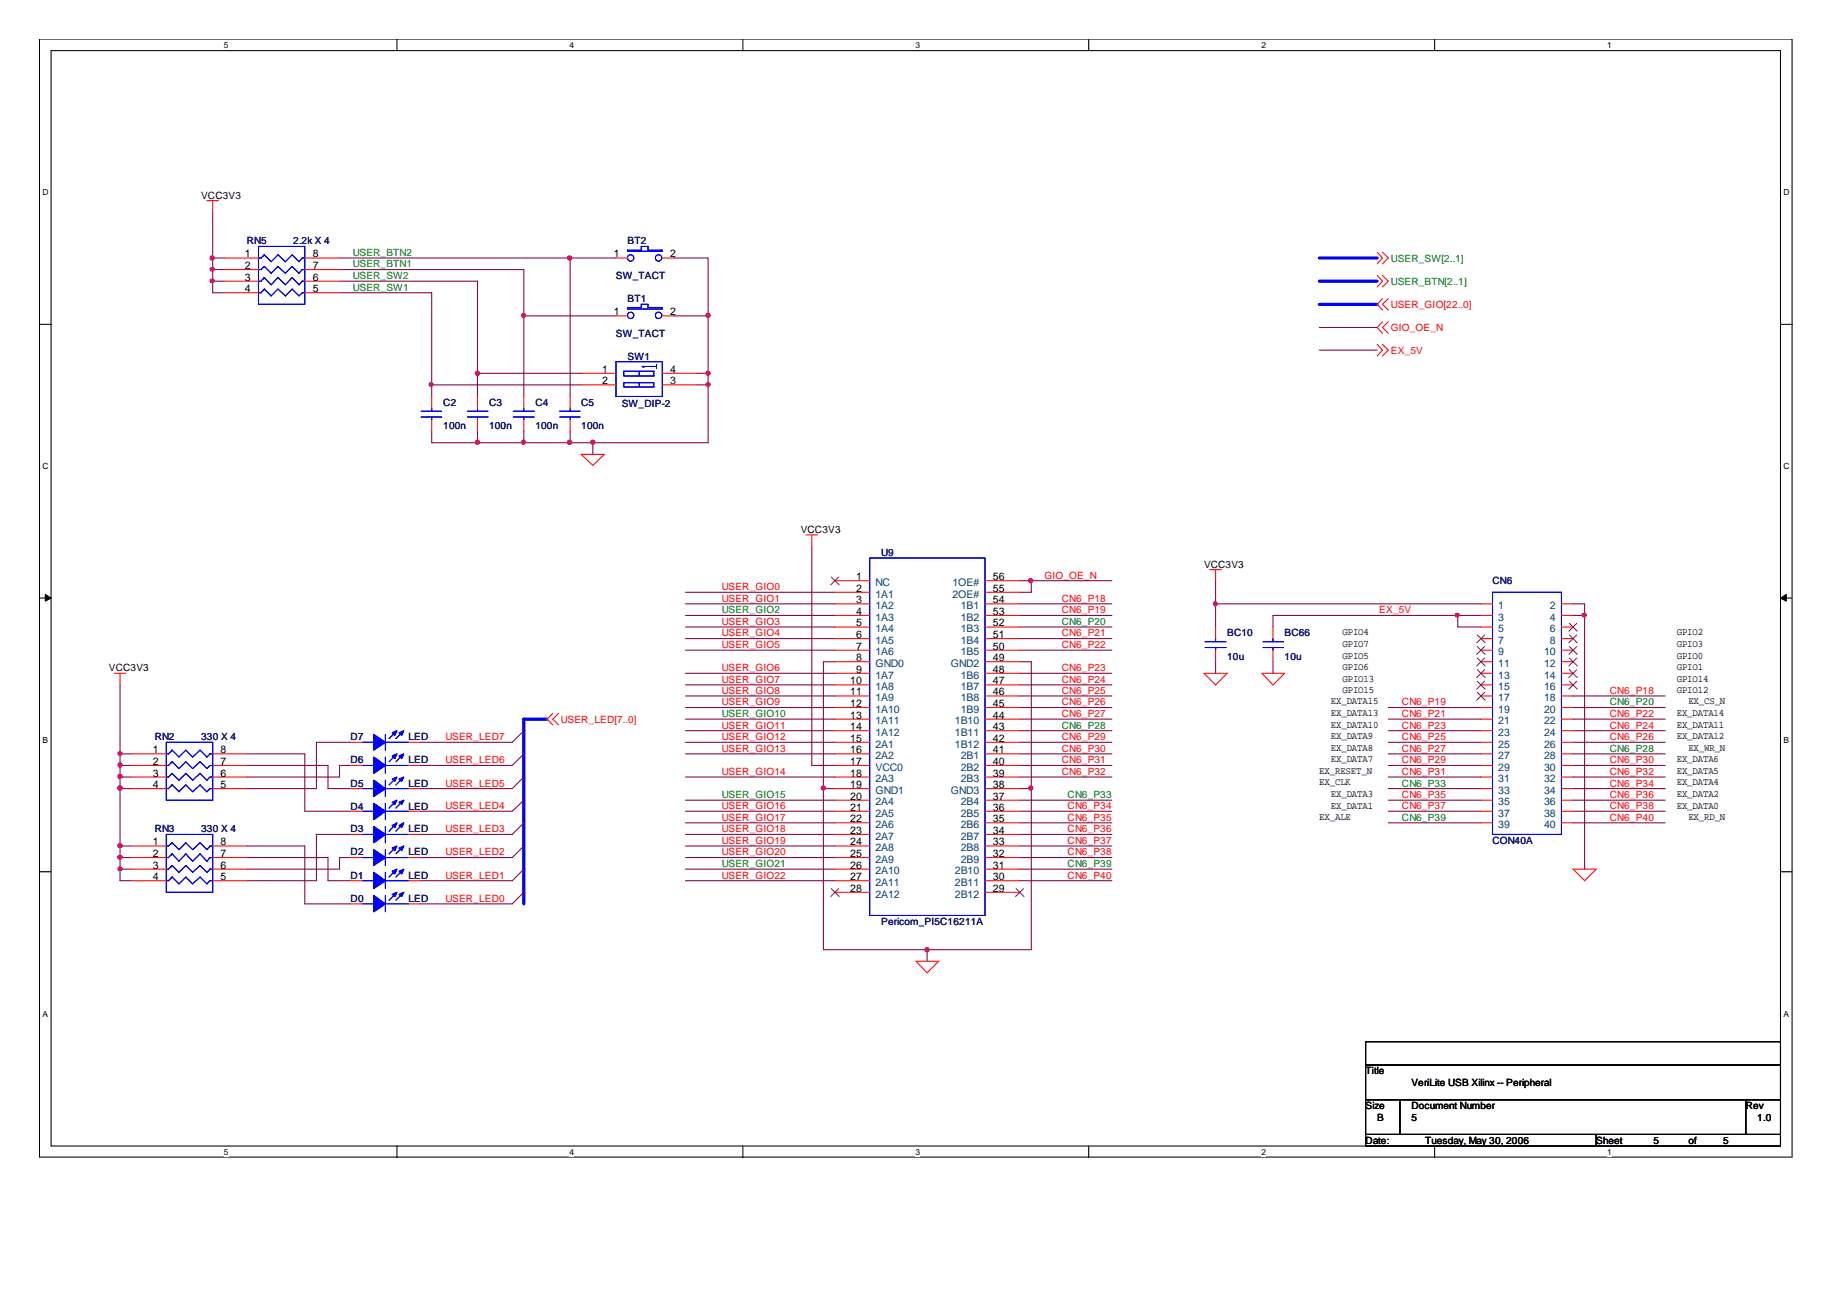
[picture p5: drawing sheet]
<svg xmlns="http://www.w3.org/2000/svg" width="297mm" height="210mm" viewBox="0 0 297 210" stroke-linecap="round" stroke-linejoin="round" font-family="sans-serif">
<path d="M6.3 6.3h281.9v179.8h-281.9zM8.2 8.1h278.1v176.2h-278.1z" fill="none" stroke="#000" stroke-width=".17"/>
<g fill="#fff">
<path d="M36 6.4h.7v1.6h-.7z"/>
<path d="M36 184.5h.7v1.5h-.7z"/>
</g>
<path d="M63.8 6.3v1.8M63.8 184.3v1.9" fill="none" stroke="#000" stroke-width=".17"/>
<g fill="#fff">
<path d="M91.6 6.4h.8v1.6h-.8z"/>
<path d="M91.6 184.5h.8v1.5h-.8z"/>
</g>
<path d="M119.5 6.3v1.8M119.5 184.3v1.9" fill="none" stroke="#000" stroke-width=".17"/>
<g fill="#fff">
<path d="M147.2 6.4h.8v1.6h-.8z"/>
<path d="M147.2 184.5h.8v1.5h-.8z"/>
</g>
<path d="M175.1 6.3v1.8M175.1 184.3v1.9" fill="none" stroke="#000" stroke-width=".17"/>
<g fill="#fff">
<path d="M202.9 6.4h.7v1.6h-.7z"/>
<path d="M202.9 184.5h.7v1.5h-.7z"/>
</g>
<path d="M230.7 6.3v1.8M230.7 184.3v1.9" fill="none" stroke="#000" stroke-width=".17"/>
<g fill="#fff">
<path d="M258.5 6.4h.7v1.6h-.7z"/>
<path d="M258.5 184.5h.7v1.5h-.7z"/>
<path d="M6.9 30.2h1v1.5h-1z"/>
<path d="M286.9 30.2h1v1.5h-1z"/>
<path d="M6.9 74.2h1v1.5h-1z"/>
<path d="M286.9 74.2h1v1.5h-1z"/>
</g>
<path d="M6.3 52.2h1.9M286.3 52.2h1.9" fill="none" stroke="#000" stroke-width=".17"/>
<g fill="#fff">
<path d="M6.9 118.2h.9v1.5h-.9z"/>
<path d="M286.9 118.2h.9v1.5h-.9z"/>
</g>
<path d="M6.3 96.2h1.9M286.3 96.2h1.9" fill="none" stroke="#000" stroke-width=".17"/>
<g fill="#000" stroke="#000" stroke-width=".16">
<path d="M7.3 95.6l.9 .6-.9 .5z" fill-rule="evenodd"/>
<path d="M286.3 96.2l1-.6v1.1z" fill-rule="evenodd"/>
</g>
<g fill="#fff">
<path d="M6.9 162.2h.9v1.6h-.9z"/>
<path d="M286.9 162.2h.9v1.6h-.9z"/>
</g>
<path d="M6.3 140.2h1.9M286.3 140.2h1.9M219.6 167.6h66.7v3.7h-66.7zM219.6 171.3h66.7v5.6h-66.7zM219.6 176.9h5.5v5.6h-5.5zM225.1 176.9h55.7v5.6h-55.7zM280.8 176.9h5.5v5.6h-5.5zM219.6 182.5h37.1v1.8h-37.1zM256.7 182.5h29.6v1.8h-29.6z" fill="none" stroke="#000" stroke-width=".17"/>
<g fill="none" stroke="#800040" stroke-width=".17">
<path d="M34.2 34.1v13h1.9M34.2 41.5h1.9M34.2 43.4h1.9M34.2 45.2h1.9M54.6 41.5h44.5M54.6 43.4h29.6v20.4M54.6 45.2h22.2v18.6M54.6 47.1h14.8v16.7M84.2 50.8h14.9M91.7 41.5v22.3M108.4 41.5h5.5v29.7h-44.5v-1.8M108.4 50.8h5.5"/>
<path d="M212.2 52.7h9.3M212.2 56.3h9.3M69.4 61.9h24.1M76.8 69.4v1.8M76.8 60h16.7M84.2 69.4v1.8M91.7 69.4v1.8M95.3 71.2v1.9M112 60h1.9M112 61.9h1.9M110.2 99h24.1M110.2 95.3h24.1"/>
<path d="M110.2 97.1h24.1M130.6 87.9v35.2h3.7M164 99h14.8M164 97.1h14.8M164 93.4h14.8M165.9 93.4v1.9h-1.9M195.5 97.1h42.7M195.5 93.4v7.5M234.4 99v1.9h3.8M238.2 99h-33.5v1.9M253 99h1.8M253 97.1h1.8v42.7"/>
<path d="M19.3 110.2v31.5h1.9M56.4 119.4h-5.5v7.4h-11.2M84.2 117.5l-1.8 1.9h-14.8M110.2 119.4h24.1M110.2 100.9h24.1M110.2 102.7h24.1M110.2 104.6h24.1M110.2 108.3h24.1M110.2 110.2h24.1M110.2 111.9h24.1M110.2 115.7h24.1M110.2 113.8h24.1"/>
<path d="M110.2 117.5h24.1M134.3 106.4h-1.9v46.4h33.5v-46.4h-1.9M164 119.4h14.8M164 100.9h14.8M164 102.7h14.8M164 104.6h14.8M164 108.3h14.8M164 110.2h14.8M164 111.9h14.8M164 115.7h14.8M164 113.8h14.8M164 117.5h14.8"/>
<path d="M195.5 106.4v1.9M204.7 106.4v1.9M223.3 119.4h14.9M223.3 115.7h14.9M223.3 113.8h14.9M223.3 117.5h14.9M253 119.4h14.8M253 111.9h14.8M253 115.7h14.8M253 113.8h14.8M253 117.5h14.8M19.3 123.1h1.9"/>
<path d="M19.3 126.8h1.9M19.3 137.9h1.9M19.3 121.3h1.9M19.3 125h1.9M19.3 136.1h1.9M19.3 139.8h1.9M39.7 123.1h13v3.7h3.7M39.7 121.3h9.3v9.2h7.4M39.7 137.9h13v3.8h3.7M39.7 136.1h9.3v9.3h7.4M56.4 123.1h-1.8v1.9h-14.9M56.4 137.9h-1.8v1.9h-14.9"/>
<path d="M56.4 134.2h-5.5v7.5h-11.2M84.2 121.3l-1.8 1.8h-14.8M84.2 128.7l-1.8 1.8h-14.8M84.2 125l-1.8 1.8h-14.8M84.2 136.1l-1.8 1.8h-14.8M84.2 132.3l-1.8 1.9h-14.8M84.2 139.8l-1.8 1.9h-14.8M110.2 130.5h24.1M110.2 137.9h24.1M110.2 134.2h24.1M110.2 121.3h24.1M110.2 125h24.1"/>
<path d="M110.2 136.1h24.1M110.2 139.8h24.1M110.2 128.7h24.1M110.2 132.3h24.1M132.4 126.8h1.9M164 123.1h14.8M164 130.5h14.8M164 126.8h1.9M164 137.9h14.8M164 134.2h14.8M164 121.3h14.8M164 125h14.8"/>
<path d="M164 136.1h14.8M164 139.8h14.8M164 128.7h14.8M164 132.3h14.8M223.3 123.1h14.9M223.3 130.5h14.9M223.3 126.8h14.9M223.3 121.3h14.9M223.3 125h14.9M223.3 128.7h14.9M223.3 132.3h14.9M253 123.1h14.8"/>
<path d="M253 130.5h14.8M253 126.8h14.8M253 121.3h14.8M253 125h14.8M253 128.7h14.8M253 132.3h14.8M84.2 143.5l-1.8 1.9h-14.8M110.2 141.7h24.1M149.1 152.8v1.8M164 141.7h14.8"/>
</g>
<path d="M212.2 49h9.3M212.2 41.5h9.3M212.2 45.2h9.3M88 115.7h-3.8v29.7" fill="none" stroke="#00f" stroke-width=".51"/>
<g fill="#f0f" stroke="#f0f" stroke-width=".17">
<circle cx="19.3" cy="126.8" r=".35"/>
<circle cx="19.3" cy="136" r=".33"/>
<circle cx="19.3" cy="139.7" r=".33"/>
<circle cx="34.1" cy="41.5" r=".35"/>
<circle cx="34.1" cy="43.3" r=".33"/>
<circle cx="34.1" cy="45.2" r=".33"/>
<circle cx="76.8" cy="71.1" r=".35"/>
<circle cx="69.4" cy="61.9" r=".33"/>
<circle cx="84.2" cy="50.7" r=".33"/>
<circle cx="91.6" cy="41.5" r=".35"/>
<circle cx="113.9" cy="61.9" r=".33"/>
<circle cx="113.9" cy="60" r=".35"/>
<circle cx="84.2" cy="71.1" r=".33"/>
<circle cx="91.6" cy="71.1" r=".35"/>
<circle cx="95.3" cy="71.1" r=".35"/>
<circle cx="113.9" cy="50.7" r=".35"/>
<circle cx="76.8" cy="60" r=".35"/>
<circle cx="132.4" cy="126.8" r=".35"/>
<circle cx="149.1" cy="152.7" r=".35"/>
<circle cx="165.8" cy="126.8" r=".35"/>
<circle cx="165.8" cy="93.4" r=".35"/>
<circle cx="19.3" cy="121.2" r=".33"/>
<circle cx="19.3" cy="124.9" r=".35"/>
<circle cx="19.3" cy="137.9" r=".33"/>
<circle cx="19.3" cy="123" r=".35"/>
<circle cx="234.4" cy="98.9" r=".33"/>
<circle cx="195.4" cy="97.1" r=".33"/>
<circle cx="254.8" cy="98.9" r=".33"/>
</g>
<g fill="none" stroke="#f00" stroke-width=".17">
<path d="M33.3 32.3h1.8M34.2 32.3v1.8M36.1 41.5h5.5M36.1 43.4h5.5M36.1 45.2h5.5M36.1 47.1h5.5M49 41.5h5.6M49 43.4h5.6M49 45.2h5.6M49 47.1h5.6M99.1 41.5h1.8M99.1 50.8h1.8"/>
<path d="M106.5 41.5h1.9M106.5 50.8h1.9M221.5 40.6l.8 .9-.8 .9M221.5 44.3l.8 .9-.8 1M221.5 55.4l.8 .9-.8 .9M222.3 40.6l1 .9-1 .9M222.3 48l-.8 1 .8 .9M222.3 44.3l1 .9-1 1M222.3 51.7l-.8 1 .8 .9M222.3 55.4l1 .9-1 .9M223.3 48l-1 1 1 .9M223.3 51.7l-1 1 1 .9"/>
<path d="M69.4 63.8v1.8M69.4 67.5v1.9M76.8 63.8v1.8M76.8 67.5v1.9M84.2 63.8v1.8M84.2 67.5v1.9M91.7 63.8v1.8M91.7 67.5v1.9M93.5 73.1h3.7l-1.9 1.8zM93.5 60h5.6M93.5 61.9h5.6M106.5 60h5.5"/>
<path d="M106.5 61.9h5.5M129.6 86h1.9M130.6 86v1.9M134.3 97.1h5.6M134.3 99h5.6M134.3 93.4h5.6M134.3 95.3h5.6M158.4 97.1h5.6M158.4 99h5.6M158.4 93.4h5.6M158.4 95.3h5.6M194.6 91.6h1.8"/>
<path d="M195.5 91.6v1.8M238.2 97.1h1.8M238.2 99h1.8M251.1 97.1h1.9M251.1 99h1.9M18.4 108.3h1.8M19.3 108.3v1.9M56.4 119.4h1.9M65.7 119.4h1.9M88.9 114.7l-.9 1 .9 .9M89.8 114.7l-.9 1 .9 .9M134.3 108.3h5.6"/>
<path d="M134.3 119.4h5.6M134.3 100.9h5.6M134.3 102.7h5.6M134.3 104.6h5.6M134.3 106.4h5.6M134.3 110.2h5.6M134.3 111.9h5.6M134.3 113.8h5.6M134.3 115.7h5.6M134.3 117.5h5.6M158.4 108.3h5.6M158.4 119.4h5.6"/>
<path d="M158.4 100.9h5.6M158.4 102.7h5.6M158.4 104.6h5.6M158.4 106.4h5.6M158.4 110.2h5.6M158.4 111.9h5.6M158.4 113.8h5.6M158.4 115.7h5.6M158.4 117.5h5.6M193.6 108.3h3.8l-1.9 1.9zM195.5 100.9v1.8M195.5 104.6v1.8"/>
<path d="M202.9 108.3h3.7l-1.9 1.9zM204.7 100.9v1.8M204.7 104.6v1.8M238.2 108.3h1.8M238.2 119.4h1.8M238.2 100.9h1.8M238.2 102.7h1.8M238.2 104.6h1.8M238.2 106.4h1.8M238.2 110.2h1.8M238.2 111.9h1.8M238.2 113.8h1.8"/>
<path d="M238.2 115.7h1.8M238.2 117.5h1.8M251.1 108.3h1.9M251.1 119.4h1.9M251.1 100.9h1.9M251.1 102.7h1.9M251.1 104.6h1.9M251.1 106.4h1.9M251.1 110.2h1.9M251.1 111.9h1.9M251.1 113.8h1.9M251.1 115.7h1.9"/>
<path d="M251.1 117.5h1.9M21.2 139.8h5.6M21.2 136.1h5.6M21.2 137.9h5.6M21.2 121.3h5.6M21.2 123.1h5.6M21.2 125h5.6M21.2 126.8h5.6M34.2 139.8h5.5M34.2 136.1h5.5M34.2 137.9h5.5M34.2 121.3h5.5"/>
<path d="M34.2 123.1h5.5M34.2 125h5.5M34.2 126.8h5.5M56.4 137.9h1.9M56.4 130.5h1.9M56.4 123.1h1.9M56.4 126.8h1.9M56.4 134.2h1.9M65.7 137.9h1.9M65.7 130.5h1.9M65.7 123.1h1.9M65.7 126.8h1.9"/>
<path d="M65.7 134.2h1.9M134.3 139.8h5.6M134.3 136.1h5.6M134.3 137.9h5.6M134.3 130.5h5.6M134.3 121.3h5.6M134.3 123.1h5.6M134.3 125h5.6M134.3 126.8h5.6M134.3 134.2h5.6M134.3 128.7h5.6M134.3 132.3h5.6"/>
<path d="M158.4 139.8h5.6M158.4 136.1h5.6M158.4 137.9h5.6M158.4 130.5h5.6M158.4 121.3h5.6M158.4 123.1h5.6M158.4 125h5.6M158.4 126.8h5.6M158.4 134.2h5.6M158.4 128.7h5.6M158.4 132.3h5.6M238.2 130.5h1.8"/>
<path d="M238.2 121.3h1.8M238.2 123.1h1.8M238.2 125h1.8M238.2 126.8h1.8M238.2 128.7h1.8M238.2 132.3h1.8M251.1 130.5h1.9M251.1 121.3h1.9M251.1 123.1h1.9M251.1 125h1.9M251.1 126.8h1.9M251.1 128.7h1.9"/>
<path d="M251.1 132.3h1.9M253 139.8h3.7l-1.9 1.9zM21.2 141.7h5.6M34.2 141.7h5.5M56.4 145.4h1.9M56.4 141.7h1.9M65.7 145.4h1.9M65.7 141.7h1.9M134.3 141.7h5.6M134.3 143.5h5.6M147.3 154.6h3.7l-1.9 1.9zM158.4 141.7h5.6"/>
<path d="M158.4 143.5h5.6"/>
</g>
<g fill="none" stroke="#00f" stroke-width=".17">
<path d="M41.6 39.6h7.4v9.4h-7.4zM41.6 41.5h.4l.5-.5 1.1 1.1 1.1-1.1 1.2 1.1 1.1-1.1 1.1 1.1 .5-.6h.4M41.6 43.4h.4l.5-.5 1.1 1.1 1.1-1.1 1.2 1.1 1.1-1.1 1.1 1.1 .5-.6h.4M42.5 44.6l-.2 .3M42.5 46.5l-.2 .3M42.5 44.6l-.5 .6h-.4M42.5 44.6l1.1 1.2 1.1-1.2 1.2 1.2 1.1-1.2 1.1 1.2 .5-.6h.4M42.5 46.5l-.5 .6h-.4M42.5 46.5l1.1 1.1 1.1-1.1 1.2 1.1 1.1-1.1 1.1 1.1 .5-.5h.4M99.1 58.2h7.4v5.6h-7.4zM100.3 59.7h4.9v.8h-4.9zM100.9 40.2h2.2v-.6h1.1v.6h2.3v.2h-5.6z"/>
<path d="M100.9 49.5h2.2v-.5h1.1v.5h2.3v.2h-5.6zM102.8 59.7v.8M105.6 58.9h-2.3l.2 .2M105.6 58.6v.7M67.7 66.1h3.3M67.7 67.1h3.3M69.4 65.6v.5M69.4 67.1v.4M75.2 66.1h3.3M75.2 67.1h3.3M76.8 65.6v.5M76.8 67.1v.4"/>
<path d="M82.5 66.1h3.4M82.5 67.1h3.4M84.2 65.6v.5M84.2 67.1v.4M90 66.1h3.3M90 67.1h3.3M91.7 65.6v.5M91.7 67.1v.4M100.3 61.6h4.9v.6h-4.9zM102.8 61.6v.6M139.9 89.8h18.5v57.4h-18.5zM240 95.3h11.1v38.9h-11.1z"/>
<path d="M26.8 119.4h7.4v9.3h-7.4zM58.3 119.4h1.8M62 118.1v2.6M62 119.4h3.7M63.7 117.7l-1.1 1.1M64.8 117.7l-1.1 1.1M193.8 103.2h3.4M193.8 104.2h3.4M195.5 102.7v.5M195.5 104.2v.4M203.1 103.2h3.3M203.1 104.2h3.3"/>
<path d="M204.7 102.7v.5M204.7 104.2v.4M26.8 134.2h7.4v9.3h-7.4zM26.8 123.1h.3l.6-.6 1.1 1.1 1.1-1.1 1.1 1.1 1.2-1.1 1.1 1.1 .5-.5h.4M26.8 125h.3l.6-.6 1.1 1.1 1.1-1.1 1.1 1.1 1.2-1.1 1.1 1.1 .5-.5h.4M26.8 126.8h.3l.6-.5 1.1 1.1 1.1-1.1 1.1 1.1 1.2-1.1 1.1 1.1 .5-.6h.4M27.7 135.6l-.2 .1M27.7 137.3l-.2 .3M27.7 139.2l-.2 .3M27.7 135.6l-.6 .5h-.3M27.7 135.6l1.1 1.1 1.1-1.1 1.1 1.1 1.2-1.1 1.1 1.1 .5-.6h.4M27.7 137.3l-.6 .6h-.3"/>
<path d="M27.7 137.3l1.1 1.2 1.1-1.2 1.1 1.2 1.2-1.2 1.1 1.2 .5-.6h.4M27.7 139.2l-.6 .6h-.3M27.7 139.2l1.1 1.1 1.1-1.1 1.1 1.1 1.2-1.1 1.1 1.1 .5-.5h.4M27.7 120.7l-.2 .2M27.7 120.7l-.6 .6h-.3M27.7 120.7l1.1 1.1 1.1-1.1 1.1 1.1 1.2-1.1 1.1 1.1 .5-.5h.4M58.3 137.9h1.8M58.3 130.5h1.8M58.3 123.1h1.8M58.3 126.8h1.8M58.3 134.2h1.8M62 121.8v2.6"/>
<path d="M62 125.5v2.6M62 129.2v2.6M62 132.9v2.7M62 136.7v2.5M62 137.9h3.7M62 130.5h3.7M62 123.1h3.7M62 126.8h3.7M62 134.2h3.7M63.7 128.9l-1.1 1.1M63.7 132.5l-1.1 1.2M63.7 121.4l-1.1 1.1"/>
<path d="M63.7 136.2l-1.1 1.1M63.7 140l-1.1 1.1M63.7 125.2l-1.1 1.1M64.8 128.9l-1.1 1.1M64.8 132.5l-1.1 1.2M64.8 121.4l-1.1 1.1M64.8 136.2l-1.1 1.1M64.8 140l-1.1 1.1M64.8 125.2l-1.1 1.1M26.8 141.7h.3l.6-.6 1.1 1.1 1.1-1.1 1.1 1.1 1.2-1.1 1.1 1.1 .5-.5h.4M58.3 145.4h1.8M58.3 141.7h1.8"/>
<path d="M62 140.3v2.6M62 144v2.7M62 145.4h3.7M62 141.7h3.7M63.7 143.7l-1.1 1.1M64.8 143.7l-1.1 1.1"/>
<circle cx="101.4" cy="50.7" r=".52"/>
<circle cx="101.4" cy="41.5" r=".52"/>
<circle cx="105.9" cy="50.7" r=".52"/>
<circle cx="105.9" cy="41.5" r=".52"/>
</g>
<g fill="#00f" stroke="#00f" stroke-width=".17">
<path d="M60.1 144l1.9 1.4-1.9 1.3z" fill-rule="evenodd"/>
<path d="M64.2 143.9l.7-.4-.3 .7z" fill-rule="evenodd"/>
<path d="M63.1 143.9l.7-.4-.3 .7z" fill-rule="evenodd"/>
<path d="M60.1 144l1.9 1.4-1.9 1.3z" fill-rule="evenodd"/>
<path d="M64.2 143.9l.7-.4-.3 .7z" fill-rule="evenodd"/>
<path d="M63.1 143.9l.7-.4-.3 .7z" fill-rule="evenodd"/>
<path d="M60.1 129.2l1.9 1.3-1.9 1.3z" fill-rule="evenodd"/>
<path d="M64.2 129l.7-.3-.3 .7z" fill-rule="evenodd"/>
<path d="M63.1 129l.7-.3-.3 .7z" fill-rule="evenodd"/>
<path d="M60.1 129.2l1.9 1.3-1.9 1.3z" fill-rule="evenodd"/>
<path d="M64.2 129l.7-.3-.3 .7z" fill-rule="evenodd"/>
<path d="M63.1 129l.7-.3-.3 .7z" fill-rule="evenodd"/>
<path d="M60.1 118.1l1.9 1.3-1.9 1.3z" fill-rule="evenodd"/>
<path d="M64.2 117.9l.7-.4-.3 .8z" fill-rule="evenodd"/>
<path d="M63.1 117.9l.7-.4-.3 .8z" fill-rule="evenodd"/>
<path d="M60.1 118.1l1.9 1.3-1.9 1.3z" fill-rule="evenodd"/>
<path d="M64.2 117.9l.7-.4-.3 .8z" fill-rule="evenodd"/>
<path d="M63.1 117.9l.7-.4-.3 .8z" fill-rule="evenodd"/>
<path d="M60.1 132.9l1.9 1.3-1.9 1.4z" fill-rule="evenodd"/>
<path d="M64.2 132.8l.7-.5-.3 .8z" fill-rule="evenodd"/>
<path d="M63.1 132.8l.7-.5-.3 .8z" fill-rule="evenodd"/>
<path d="M60.1 132.9l1.9 1.3-1.9 1.4z" fill-rule="evenodd"/>
<path d="M64.2 132.8l.7-.5-.3 .8z" fill-rule="evenodd"/>
<path d="M63.1 132.8l.7-.5-.3 .8z" fill-rule="evenodd"/>
<path d="M60.1 121.8l1.9 1.3-1.9 1.3z" fill-rule="evenodd"/>
<path d="M64.2 121.6l.7-.3-.3 .7z" fill-rule="evenodd"/>
<path d="M63.1 121.6l.7-.3-.3 .7z" fill-rule="evenodd"/>
<path d="M60.1 121.8l1.9 1.3-1.9 1.3z" fill-rule="evenodd"/>
<path d="M64.2 121.6l.7-.3-.3 .7z" fill-rule="evenodd"/>
<path d="M63.1 121.6l.7-.3-.3 .7z" fill-rule="evenodd"/>
<path d="M60.1 136.7l1.9 1.2-1.9 1.3z" fill-rule="evenodd"/>
<path d="M64.2 136.4l.7-.3-.3 .7z" fill-rule="evenodd"/>
<path d="M63.1 136.4l.7-.3-.3 .7z" fill-rule="evenodd"/>
<path d="M60.1 136.7l1.9 1.2-1.9 1.3z" fill-rule="evenodd"/>
<path d="M64.2 136.4l.7-.3-.3 .7z" fill-rule="evenodd"/>
<path d="M63.1 136.4l.7-.3-.3 .7z" fill-rule="evenodd"/>
<path d="M60.1 140.3l1.9 1.4-1.9 1.2z" fill-rule="evenodd"/>
<path d="M64.2 140.1l.7-.3-.3 .8z" fill-rule="evenodd"/>
<path d="M63.1 140.1l.7-.3-.3 .8z" fill-rule="evenodd"/>
<path d="M60.1 140.3l1.9 1.4-1.9 1.2z" fill-rule="evenodd"/>
<path d="M64.2 140.1l.7-.3-.3 .8z" fill-rule="evenodd"/>
<path d="M63.1 140.1l.7-.3-.3 .8z" fill-rule="evenodd"/>
<path d="M60.1 125.5l1.9 1.3-1.9 1.3z" fill-rule="evenodd"/>
<path d="M64.2 125.3l.7-.3-.3 .7z" fill-rule="evenodd"/>
<path d="M63.1 125.3l.7-.3-.3 .7z" fill-rule="evenodd"/>
<path d="M60.1 125.5l1.9 1.3-1.9 1.3z" fill-rule="evenodd"/>
<path d="M64.2 125.3l.7-.3-.3 .7z" fill-rule="evenodd"/>
<path d="M63.1 125.3l.7-.3-.3 .7z" fill-rule="evenodd"/>
</g>
<g fill="none" stroke="#804000" stroke-width=".16">
<path d="M133.7 92.8l1.3 1.3M134.9 92.8l-1.3 1.3M237.6 102.1l1.2 1.3M237.6 104l1.2 1.3M237.6 105.8l1.2 1.3M237.6 107.7l1.2 1.3M237.6 109.6l1.2 1.2M237.6 111.4l1.2 1.2M238.8 102.1l-1.3 1.3M238.8 104l-1.3 1.3M238.8 105.8l-1.3 1.3M238.8 107.7l-1.3 1.3"/>
<path d="M238.8 109.6l-1.3 1.2M238.8 111.4l-1.3 1.2M252.4 100.3l1.3 1.2M252.4 102.1l1.3 1.3M252.4 104l1.3 1.3M252.4 105.8l1.3 1.3M252.4 107.7l1.3 1.3M252.4 109.6l1.3 1.2M253.6 100.3l-1.3 1.2M253.6 102.1l-1.3 1.3M253.6 104l-1.3 1.3M253.6 105.8l-1.3 1.3"/>
<path d="M253.6 107.7l-1.3 1.3M253.6 109.6l-1.3 1.2M133.7 142.9l1.3 1.3M134.9 142.9l-1.3 1.3M163.4 142.9l1.3 1.3M164.6 142.9l-1.3 1.3"/>
</g>
<g font-size="1.7">
<text x="39.4" y="41.4">1</text>
<text x="50.3" y="41.4">8</text>
<text x="98.7" y="41.4">1</text>
<text x="107.8" y="41.4">2</text>
<text x="39.4" y="43.3">2</text>
<text x="39.4" y="45.1">3</text>
<text x="39.4" y="47">4</text>
<text x="50.3" y="43.3">7</text>
<text x="50.3" y="45.1">6</text>
<text x="50.3" y="47">5</text>
<text x="98.7" y="50.7">1</text>
<text x="107.8" y="50.7">2</text>
<text x="96.9" y="60">1</text>
<text x="107.8" y="60">4</text>
<text x="96.9" y="61.8">2</text>
<text x="107.8" y="61.8">3</text>
<text x="137.7" y="93.3">1</text>
<text x="137.7" y="95.2">2</text>
<text x="159.7" y="93.3">56</text>
<text x="159.7" y="95.2">55</text>
<text x="137.7" y="97">3</text>
<text x="137.7" y="98.9">4</text>
<text x="137.7" y="100.8">5</text>
<text x="159.7" y="97">54</text>
<text x="159.7" y="98.9">53</text>
<text x="159.7" y="100.8">52</text>
<text x="137.7" y="102.6">6</text>
<text x="137.7" y="104.5">7</text>
<text x="137.7" y="106.4">8</text>
<text x="159.7" y="106.4">49</text>
<text x="159.7" y="102.6">51</text>
<text x="159.7" y="104.5">50</text>
<text x="136.7" y="110.1">10</text>
<text x="136.7" y="111.9">11</text>
<text x="136.7" y="113.7">12</text>
<text x="137.7" y="108.2">9</text>
<text x="159.7" y="108.2">48</text>
<text x="159.7" y="110.1">47</text>
<text x="159.7" y="111.9">46</text>
<text x="159.7" y="113.7">45</text>
<text x="136.7" y="115.6">13</text>
<text x="136.7" y="117.4">14</text>
<text x="136.7" y="119.3">15</text>
<text x="159.7" y="115.6">44</text>
<text x="159.7" y="117.4">43</text>
<text x="159.7" y="119.3">42</text>
<text x="24.6" y="121.2">1</text>
<text x="24.6" y="123">2</text>
<text x="24.6" y="124.9">3</text>
<text x="35.5" y="121.2">8</text>
<text x="35.5" y="123">7</text>
<text x="35.5" y="124.9">6</text>
<text x="136.7" y="121.2">16</text>
<text x="136.7" y="123">17</text>
<text x="136.7" y="124.9">18</text>
<text x="159.7" y="121.2">41</text>
<text x="159.7" y="123">40</text>
<text x="159.7" y="124.9">39</text>
<text x="24.6" y="126.8">4</text>
<text x="35.5" y="126.8">5</text>
<text x="136.7" y="126.8">19</text>
<text x="136.7" y="128.6">20</text>
<text x="136.7" y="130.4">21</text>
<text x="159.7" y="126.8">38</text>
<text x="159.7" y="128.6">37</text>
<text x="159.7" y="130.4">36</text>
<text x="24.6" y="136">1</text>
<text x="24.6" y="137.9">2</text>
<text x="35.5" y="136">8</text>
<text x="35.5" y="137.9">7</text>
<text x="136.7" y="132.3">22</text>
<text x="136.7" y="134.1">23</text>
<text x="136.7" y="136">24</text>
<text x="136.7" y="137.9">25</text>
<text x="159.7" y="132.3">35</text>
<text x="159.7" y="134.1">34</text>
<text x="159.7" y="136">33</text>
<text x="159.7" y="137.9">32</text>
<text x="24.6" y="139.7">3</text>
<text x="24.6" y="141.6">4</text>
<text x="35.5" y="139.7">6</text>
<text x="35.5" y="141.6">5</text>
<text x="136.7" y="139.7">26</text>
<text x="136.7" y="141.6">27</text>
<text x="136.7" y="143.4">28</text>
<text x="159.7" y="139.7">31</text>
<text x="159.7" y="141.6">30</text>
<text x="159.7" y="143.4">29</text>
</g>
<g font-size="1.7" fill="#004080">
<text x="140.8" y="94.2">NC</text>
<text x="153.2" y="94.2">1OE#</text>
<text x="140.8" y="96.1">1A1</text>
<text x="140.8" y="98">1A2</text>
<text x="140.8" y="99.8">1A3</text>
<text x="140.8" y="101.7">1A4</text>
<text x="153.2" y="96.1">2OE#</text>
<text x="154.5" y="98">1B1</text>
<text x="154.5" y="99.8">1B2</text>
<text x="154.5" y="101.7">1B3</text>
<text x="241" y="98">1</text>
<text x="241" y="99.8">3</text>
<text x="241" y="101.7">5</text>
<text x="249.3" y="98">2</text>
<text x="249.3" y="99.8">4</text>
<text x="249.3" y="101.7">6</text>
<text x="140.8" y="103.6">1A5</text>
<text x="140.8" y="105.4">1A6</text>
<text x="140.8" y="107.3">GND0</text>
<text x="152.9" y="107.3">GND2</text>
<text x="154.5" y="103.6">1B4</text>
<text x="154.5" y="105.4">1B5</text>
<text x="241" y="103.6">7</text>
<text x="241" y="105.4">9</text>
<text x="241" y="107.3">11</text>
<text x="248.3" y="105.4">10</text>
<text x="248.3" y="107.3">12</text>
<text x="249.3" y="103.6">8</text>
<text x="140.8" y="109.1">1A7</text>
<text x="140.8" y="111">1A8</text>
<text x="140.8" y="112.8">1A9</text>
<text x="154.5" y="109.1">1B6</text>
<text x="154.5" y="111">1B7</text>
<text x="154.5" y="112.8">1B8</text>
<text x="241" y="109.1">13</text>
<text x="241" y="111">15</text>
<text x="241" y="112.8">17</text>
<text x="248.3" y="109.1">14</text>
<text x="248.3" y="111">16</text>
<text x="248.3" y="112.8">18</text>
<text x="140.8" y="114.7">1A10</text>
<text x="140.8" y="116.5">1A11</text>
<text x="140.8" y="118.4">1A12</text>
<text x="153.6" y="116.5">1B10</text>
<text x="153.6" y="118.4">1B11</text>
<text x="154.5" y="114.7">1B9</text>
<text x="241" y="114.7">19</text>
<text x="241" y="116.5">21</text>
<text x="241" y="118.4">23</text>
<text x="248.3" y="114.7">20</text>
<text x="248.3" y="116.5">22</text>
<text x="248.3" y="118.4">24</text>
<text x="140.8" y="120.2">2A1</text>
<text x="140.8" y="122.1">2A2</text>
<text x="140.8" y="124">VCC0</text>
<text x="140.8" y="125.8">2A3</text>
<text x="153.6" y="120.2">1B12</text>
<text x="154.5" y="122.1">2B1</text>
<text x="154.5" y="124">2B2</text>
<text x="154.5" y="125.8">2B3</text>
<text x="241" y="120.2">25</text>
<text x="241" y="122.1">27</text>
<text x="241" y="124">29</text>
<text x="241" y="125.8">31</text>
<text x="248.3" y="120.2">26</text>
<text x="248.3" y="122.1">28</text>
<text x="248.3" y="124">30</text>
<text x="248.3" y="125.8">32</text>
<text x="140.8" y="127.7">GND1</text>
<text x="140.8" y="129.6">2A4</text>
<text x="140.8" y="131.3">2A5</text>
<text x="152.9" y="127.7">GND3</text>
<text x="154.5" y="129.6">2B4</text>
<text x="154.5" y="131.3">2B5</text>
<text x="241" y="127.7">33</text>
<text x="241" y="129.6">35</text>
<text x="241" y="131.3">37</text>
<text x="248.3" y="127.7">34</text>
<text x="248.3" y="129.6">36</text>
<text x="248.3" y="131.3">38</text>
<text x="140.8" y="133.2">2A6</text>
<text x="140.8" y="135.1">2A7</text>
<text x="140.8" y="136.9">2A8</text>
<text x="154.5" y="133.2">2B6</text>
<text x="154.5" y="135.1">2B7</text>
<text x="154.5" y="136.9">2B8</text>
<text x="241" y="133.2">39</text>
<text x="248.3" y="133.2">40</text>
<text x="140.8" y="138.8">2A9</text>
<text x="140.8" y="140.6">2A10</text>
<text x="140.8" y="142.5">2A11</text>
<text x="153.6" y="140.6">2B10</text>
<text x="153.6" y="142.5">2B11</text>
<text x="154.5" y="138.8">2B9</text>
<text x="140.8" y="144.4">2A12</text>
<text x="153.6" y="144.4">2B12</text>
</g>
<g font-size="1.6">
<text x="32.3" y="31.9">VCC3V3</text>
<text x="128.8" y="85.7">VCC3V3</text>
<text x="193.6" y="91.3">VCC3V3</text>
<text x="17.5" y="108">VCC3V3</text>
<text x="215.9" y="102.2">GPIO4</text>
<text x="215.9" y="104.1">GPIO7</text>
<text x="215.9" y="105.9">GPIO5</text>
<text x="215.9" y="107.8">GPIO6</text>
<text x="269.7" y="102.2">GPIO2</text>
<text x="269.7" y="104.1">GPIO3</text>
<text x="269.7" y="105.9">GPIO0</text>
<text x="269.7" y="107.8">GPIO1</text>
<text x="214" y="113.3">EX_DATA15</text>
<text x="215.9" y="109.7">GPIO13</text>
<text x="215.9" y="111.5">GPIO15</text>
<text x="269.7" y="109.7">GPIO14</text>
<text x="269.7" y="111.5">GPIO12</text>
<text x="271.5" y="113.3">EX_CS_N</text>
<text x="214" y="115.2">EX_DATA13</text>
<text x="214" y="117">EX_DATA10</text>
<text x="214" y="118.9">EX_DATA9</text>
<text x="269.7" y="115.2">EX_DATA14</text>
<text x="269.7" y="117">EX_DATA11</text>
<text x="269.7" y="118.9">EX_DATA12</text>
<text x="212.2" y="124.5">EX_RESET_N</text>
<text x="214" y="120.7">EX_DATA8</text>
<text x="214" y="122.6">EX_DATA7</text>
<text x="269.7" y="122.6">EX_DATA6</text>
<text x="269.7" y="124.5">EX_DATA5</text>
<text x="271.5" y="120.7">EX_WR_N</text>
<text x="212.2" y="126.3">EX_CLK</text>
<text x="212.2" y="131.8">EX_ALE</text>
<text x="214" y="130.1">EX_DATA1</text>
<text x="214" y="128.2">EX_DATA3</text>
<text x="269.7" y="130.1">EX_DATA0</text>
<text x="269.7" y="126.3">EX_DATA4</text>
<text x="269.7" y="128.2">EX_DATA2</text>
<text x="271.5" y="131.8">EX_RD_N</text>
<text x="219.6" y="172.8">Title</text>
<text x="219.6" y="178.4">Size</text>
<text x="227" y="178.4">Document Number</text>
<text x="227" y="174.7">VeriLite USB Xilinx -- Peripheral</text>
<text x="280.8" y="178.4">Rev</text>
<text x="219.6" y="184">Date:</text>
<text x="221.5" y="180.3">B</text>
<text x="227" y="180.3">5</text>
<text x="229.2" y="184">Tuesday, May 30, 2006</text>
<text x="256.7" y="184">Sheet</text>
<text x="265.9" y="184">5</text>
<text x="271.5" y="184">of</text>
<text x="277.1" y="184">5</text>
<text x="282.6" y="180.3">1.0</text>
</g>
<g font-size="1.6" fill="#000080">
<text x="39.7" y="39.3">RN5</text>
<text x="47.2" y="39.3">2.2k X 4</text>
<text x="100.9" y="39.3">BT2</text>
<text x="99.1" y="44.9">SW_TACT</text>
<text x="100.9" y="48.6">BT1</text>
<text x="99.1" y="54.2">SW_TACT</text>
<text x="100.9" y="57.8">SW1</text>
<text x="71.3" y="65.3">C2</text>
<text x="78.7" y="65.3">C3</text>
<text x="86.1" y="65.3">C4</text>
<text x="93.5" y="65.3">C5</text>
<text x="100" y="65.5">SW_DIP-2</text>
<text x="71.3" y="69">100n</text>
<text x="78.7" y="69">100n</text>
<text x="86.1" y="69">100n</text>
<text x="93.5" y="69">100n</text>
<text x="141.7" y="89.4">U9</text>
<text x="240" y="94">CN6</text>
<text x="197.4" y="102.4">BC10</text>
<text x="197.4" y="106.1">10u</text>
<text x="206.6" y="102.4">BC66</text>
<text x="206.6" y="106.1">10u</text>
<text x="24.9" y="119.1">RN2</text>
<text x="32.3" y="119.1">330 X 4</text>
<text x="56.4" y="119.1">D7</text>
<text x="65.7" y="119.1">LED</text>
<text x="56.4" y="122.8">D6</text>
<text x="65.7" y="122.8">LED</text>
<text x="56.4" y="130.2">D4</text>
<text x="56.4" y="126.5">D5</text>
<text x="65.7" y="130.2">LED</text>
<text x="65.7" y="126.5">LED</text>
<text x="24.9" y="133.9">RN3</text>
<text x="32.3" y="133.9">330 X 4</text>
<text x="56.4" y="133.9">D3</text>
<text x="56.4" y="137.6">D2</text>
<text x="65.7" y="133.9">LED</text>
<text x="65.7" y="137.6">LED</text>
<text x="240" y="135.7">CON40A</text>
<text x="56.4" y="141.3">D1</text>
<text x="65.7" y="141.3">LED</text>
<text x="56.4" y="145">D0</text>
<text x="65.7" y="145">LED</text>
<text x="141.7" y="148.8">Pericom_PI5C16211A</text>
</g>
<g font-size="1.6" fill="#008000">
<text x="56.7" y="41.2">USER_BTN2</text>
<text x="56.7" y="46.8">USER_SW1</text>
<text x="56.7" y="44.9">USER_SW2</text>
<text x="56.7" y="43">USER_BTN1</text>
<text x="223.7" y="42.1">USER_SW[2..1]</text>
<text x="223.7" y="45.8">USER_BTN[2..1]</text>
<text x="116.1" y="98.7">USER_GIO2</text>
<text x="170.8" y="100.5">CN6_P20</text>
<text x="258.9" y="113.5">CN6_P20</text>
<text x="116.1" y="115.3">USER_GIO10</text>
<text x="170.8" y="117.2">CN6_P28</text>
<text x="258.9" y="120.9">CN6_P28</text>
<text x="116.1" y="128.4">USER_GIO15</text>
<text x="171.7" y="128.4">CN6_P33</text>
<text x="225.5" y="126.5">CN6_P33</text>
<text x="225.5" y="132">CN6_P39</text>
<text x="116.1" y="139.5">USER_GIO21</text>
<text x="171.7" y="139.5">CN6_P39</text>
</g>
<g font-size="1.6" fill="#f00">
<text x="223.7" y="49.5">USER_GIO[22..0]</text>
<text x="223.7" y="53.3">GIO_OE_N</text>
<text x="223.7" y="56.9">EX_5V</text>
<text x="116.1" y="94.9">USER_GIO0</text>
<text x="168" y="93.1">GIO_OE_N</text>
<text x="116.1" y="96.8">USER_GIO1</text>
<text x="116.1" y="100.5">USER_GIO3</text>
<text x="170.8" y="98.7">CN6_P19</text>
<text x="170.8" y="96.8">CN6_P18</text>
<text x="221.8" y="98.7">EX_5V</text>
<text x="116.1" y="102.4">USER_GIO4</text>
<text x="116.1" y="104.2">USER_GIO5</text>
<text x="116.1" y="108">USER_GIO6</text>
<text x="170.8" y="102.4">CN6_P21</text>
<text x="170.8" y="104.2">CN6_P22</text>
<text x="170.8" y="108">CN6_P23</text>
<text x="116.1" y="109.8">USER_GIO7</text>
<text x="116.1" y="111.6">USER_GIO8</text>
<text x="116.1" y="113.5">USER_GIO9</text>
<text x="170.8" y="109.8">CN6_P24</text>
<text x="170.8" y="111.6">CN6_P25</text>
<text x="170.8" y="113.5">CN6_P26</text>
<text x="225.5" y="113.5">CN6_P19</text>
<text x="258.9" y="111.6">CN6_P18</text>
<text x="71.6" y="119.1">USER_LED7</text>
<text x="90.2" y="116.3">USER_LED[7..0]</text>
<text x="116.1" y="117.2">USER_GIO11</text>
<text x="116.1" y="119.1">USER_GIO12</text>
<text x="170.8" y="115.3">CN6_P27</text>
<text x="170.8" y="119.1">CN6_P29</text>
<text x="225.5" y="115.3">CN6_P21</text>
<text x="225.5" y="117.2">CN6_P23</text>
<text x="225.5" y="119.1">CN6_P25</text>
<text x="258.9" y="115.3">CN6_P22</text>
<text x="258.9" y="117.2">CN6_P24</text>
<text x="258.9" y="119.1">CN6_P26</text>
<text x="71.6" y="122.8">USER_LED6</text>
<text x="116.1" y="120.9">USER_GIO13</text>
<text x="116.1" y="124.6">USER_GIO14</text>
<text x="170.8" y="122.8">CN6_P31</text>
<text x="170.8" y="120.9">CN6_P30</text>
<text x="170.8" y="124.6">CN6_P32</text>
<text x="225.5" y="120.9">CN6_P27</text>
<text x="225.5" y="122.8">CN6_P29</text>
<text x="225.5" y="124.6">CN6_P31</text>
<text x="258.9" y="122.8">CN6_P30</text>
<text x="258.9" y="124.6">CN6_P32</text>
<text x="71.6" y="130.1">USER_LED4</text>
<text x="71.6" y="126.5">USER_LED5</text>
<text x="116.1" y="130.1">USER_GIO16</text>
<text x="171.7" y="130.1">CN6_P34</text>
<text x="225.5" y="128.4">CN6_P35</text>
<text x="225.5" y="130.1">CN6_P37</text>
<text x="258.9" y="126.5">CN6_P34</text>
<text x="258.9" y="128.4">CN6_P36</text>
<text x="258.9" y="130.1">CN6_P38</text>
<text x="71.6" y="137.6">USER_LED2</text>
<text x="71.6" y="133.9">USER_LED3</text>
<text x="116.1" y="133.9">USER_GIO18</text>
<text x="116.1" y="135.7">USER_GIO19</text>
<text x="116.1" y="132">USER_GIO17</text>
<text x="116.1" y="137.6">USER_GIO20</text>
<text x="171.7" y="132">CN6_P35</text>
<text x="171.7" y="135.7">CN6_P37</text>
<text x="171.7" y="133.9">CN6_P36</text>
<text x="171.7" y="137.6">CN6_P38</text>
<text x="258.9" y="132">CN6_P40</text>
<text x="71.6" y="141.3">USER_LED1</text>
<text x="116.1" y="141.3">USER_GIO22</text>
<text x="171.7" y="141.3">CN6_P40</text>
<text x="71.6" y="145">USER_LED0</text>
</g>
<g font-size="1.4">
<text x="36" y="7.7">5</text>
<text x="91.6" y="7.7">4</text>
<text x="147.2" y="7.7">3</text>
<text x="202.9" y="7.7">2</text>
<text x="258.5" y="7.7">1</text>
<text x="6.9" y="31.4">D</text>
<text x="286.9" y="31.4">D</text>
<text x="6.9" y="75.5">C</text>
<text x="286.9" y="75.5">C</text>
<text x="6.9" y="119.5">B</text>
<text x="286.9" y="119.5">B</text>
<text x="6.9" y="163.5">A</text>
<text x="286.9" y="163.5">A</text>
<text x="36" y="185.8">5</text>
<text x="91.6" y="185.8">4</text>
<text x="147.2" y="185.8">3</text>
<text x="202.9" y="185.8">2</text>
<text x="258.5" y="185.8">1</text>
</g>
</svg>
